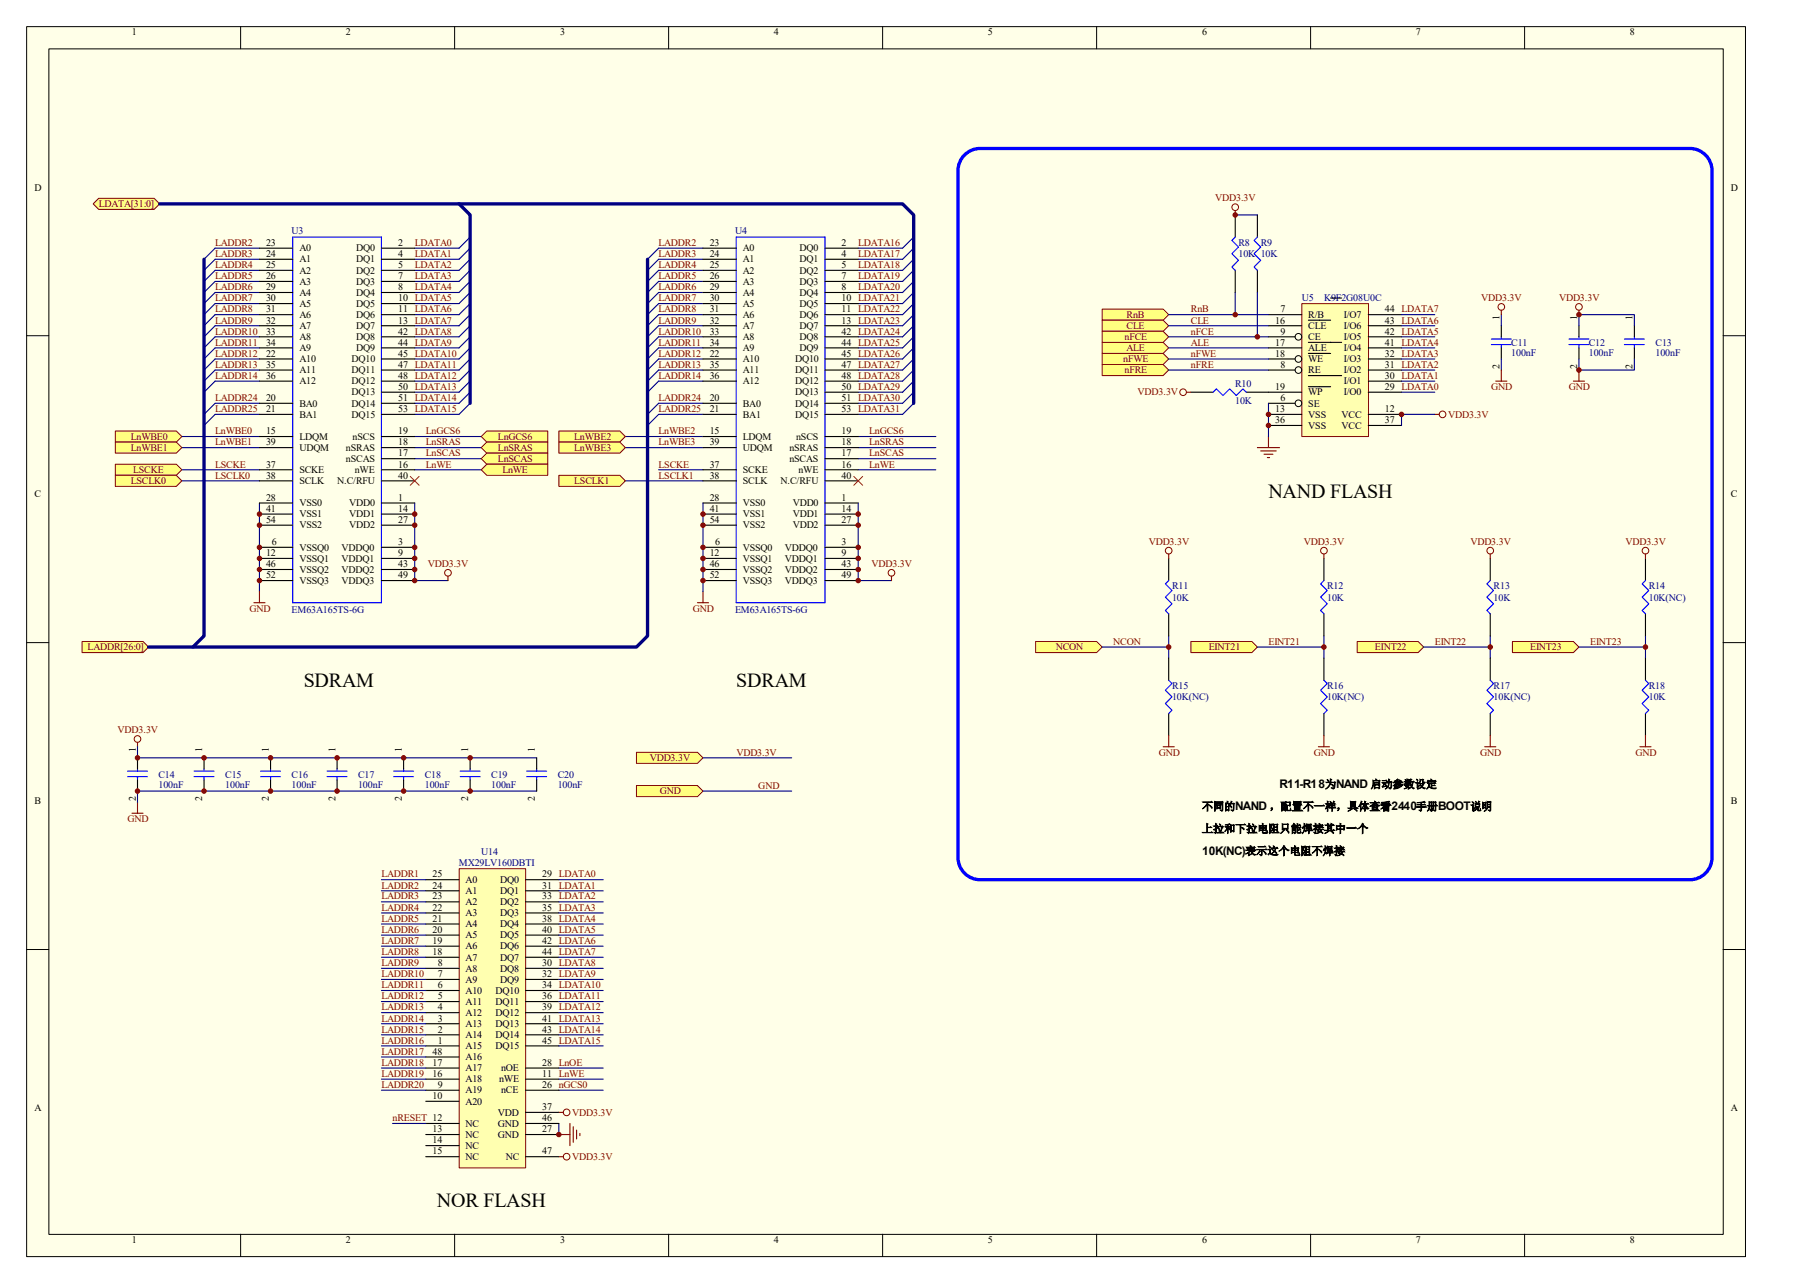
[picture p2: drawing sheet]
<svg xmlns="http://www.w3.org/2000/svg" width="297mm" height="210mm" viewBox="0 0 297 210" stroke-linecap="round" stroke-linejoin="round" font-family="sans-serif">
<path d="M4.4 4.4h281.4v201.3h-281.4z" fill="#ffffe8"/>
<g fill="none" stroke="#000" stroke-width=".16">
<path d="M4.4 4.4h281.4v201.3h-281.4zM8 8h274.2v194.1h-274.2zM39.4 4.4v3.6M74.4 4.4v3.6M109.5 4.4v3.6M144.5 4.4v3.6M179.6 4.4v3.6M214.6 4.4v3.6M249.6 4.4v3.6M4.4 55h3.6M282.1 55h3.7M4.4 105.2h3.6"/>
<path d="M282.1 105.2h3.7M4.4 155.4h3.6M282.1 155.4h3.7M39.4 202v3.7M74.4 202v3.7M109.5 202v3.7M144.5 202v3.7M179.6 202v3.7M214.6 202v3.7M249.6 202v3.7"/>
</g>
<g fill="#ffff80" stroke="#800000" stroke-width=".16">
<path d="M169.6 105h10l.9 .9-.9 .9h-10z" fill-rule="evenodd"/>
<path d="M104.2 128.6h10l.9 .9-.9 .9h-10z" fill-rule="evenodd"/>
<path d="M104.2 123.1h10l.9 .9-.9 1h-10z" fill-rule="evenodd"/>
</g>
<g fill="none" stroke="#000080" stroke-width=".18">
<path d="M35.2 40.6h7.3M35.2 42.4h7.3M35.2 44.3h7.3M35.2 46.1h7.3M35.2 47.9h7.3M35.2 49.7h7.3M35.2 51.5h7.3M35.2 53.3h7.3M35.2 55.1h7.3M35.2 56.9h7.3M35.2 58.8h7.3M67.9 40.6h7.3"/>
<path d="M67.9 42.4h7.3M67.9 44.3h7.3M67.9 46.1h7.3M67.9 47.9h7.3M67.9 49.7h7.3M67.9 51.5h7.3M67.9 53.3h7.3M67.9 55.1h7.3M67.9 56.9h7.3M67.9 58.8h7.3M107.8 40.6h7.3M107.8 42.4h7.3"/>
<path d="M107.8 44.3h7.3M107.8 46.1h7.3M107.8 47.9h7.3M107.8 49.7h7.3M107.8 51.5h7.3M107.8 53.3h7.3M107.8 55.1h7.3M107.8 56.9h7.3M107.8 58.8h7.3M140.5 40.6h7.3M140.5 42.4h7.3M140.5 44.3h7.3"/>
<path d="M140.5 46.1h7.3M140.5 47.9h7.3M140.5 49.7h7.3M140.5 51.5h7.3M140.5 53.3h7.3M140.5 55.1h7.3M140.5 56.9h7.3M140.5 58.8h7.3M29.8 71.5h12.7M29.8 73.3h12.7M29.8 76.9h12.7M29.8 78.7h12.7"/>
<path d="M35.2 60.6h7.3M35.2 62.4h7.3M35.2 66h7.3M35.2 67.8h7.3M67.9 60.6h7.3M67.9 62.4h7.3M67.9 64.2h7.3M67.9 66h7.3M67.9 67.8h7.3M67.9 71.5h10.9M67.9 73.3h10.9M67.9 75.1h10.9"/>
<path d="M67.9 76.9h10.9M102.4 71.5h12.7M102.4 73.3h12.7M102.4 78.7h12.7M107.8 60.6h7.3M107.8 62.4h7.3M107.8 66h7.3M107.8 67.8h7.3M107.8 76.9h7.3M140.5 60.6h7.3M140.5 62.4h7.3M140.5 64.2h7.3"/>
<path d="M140.5 66h7.3M140.5 67.8h7.3M140.5 71.5h12.7M140.5 73.3h12.7M140.5 75.1h12.7M140.5 76.9h12.7M42.5 82.3v14.5M67.9 82.3v12.7h5.4M140.5 95h5.5"/>
</g>
<path d="M20.9 127.1h3.2M20.9 126.2h3.2M22.5 125.9v.3M22.5 127.1v.6" fill="none" stroke="#00f" stroke-width=".18"/>
<path d="M22.5 124v1.9M22.5 127.7v1.8" fill="none" stroke="#000" stroke-width=".18"/>
<path d="M41.6 98.7h1.8M42.5 96.8v1.9M73.3 94.3v.7M114.2 98.7h1.8M115.1 96.8v1.9M146 94.3v.7M21.6 133.1h1.8M22.5 121.5v.7M22.5 131.3v1.8" fill="none" stroke="#800000" stroke-width=".18"/>
<g fill="none" stroke="#800000" stroke-width=".16">
<circle cx="73.3" cy="93.8" r=".54"/>
<circle cx="146" cy="93.8" r=".54"/>
<circle cx="22.5" cy="121" r=".54"/>
</g>
<g fill="#ffff80" stroke="#800000" stroke-width=".16">
<path d="M15.3 33.4l.9-.9h9l.9 .9-.9 .9h-9z" fill-rule="evenodd"/>
<path d="M13.4 105h10l.9 .9-.9 .9h-10z" fill-rule="evenodd"/>
<path d="M78.8 71.5l.9-1h10v1.9h-10z" fill-rule="evenodd"/>
<path d="M78.8 73.3l.9-.9h10v1.8h-10z" fill-rule="evenodd"/>
<path d="M78.8 75.1l.9-.9h10v1.8h-10z" fill-rule="evenodd"/>
<path d="M78.8 76.9l.9-.9h10v1.8h-10z" fill-rule="evenodd"/>
<path d="M18.9 70.5h10l.9 1-.9 .9h-10z" fill-rule="evenodd"/>
<path d="M18.9 72.4h10l.9 .9-.9 .9h-10z" fill-rule="evenodd"/>
<path d="M18.9 76h10l.9 .9-.9 .9h-10z" fill-rule="evenodd"/>
<path d="M18.9 77.8h10l.9 .9-.9 .9h-10z" fill-rule="evenodd"/>
<path d="M91.5 70.5h10l.9 1-.9 .9h-10z" fill-rule="evenodd"/>
<path d="M91.5 72.4h10l.9 .9-.9 .9h-10z" fill-rule="evenodd"/>
<path d="M91.5 77.8h10l.9 .9-.9 .9h-10z" fill-rule="evenodd"/>
</g>
<g fill="none" stroke="#000080" stroke-width=".18">
<path d="M77 38.8l-1.8 1.8M149.6 38.8l-1.8 1.8M35.2 40.6l-1.8 1.8M35.2 42.4l-1.8 1.9M35.2 44.3l-1.8 1.8M35.2 46.1l-1.8 1.8M35.2 47.9l-1.8 1.8M35.2 49.7l-1.8 1.8M35.2 51.5l-1.8 1.8M35.2 53.3l-1.8 1.8M35.2 55.1l-1.8 1.8M35.2 56.9l-1.8 1.9"/>
<path d="M35.2 58.8l-1.8 1.8M77 40.6l-1.8 1.8M77 42.4l-1.8 1.9M77 44.3l-1.8 1.8M77 46.1l-1.8 1.8M77 47.9l-1.8 1.8M77 49.7l-1.8 1.8M77 51.5l-1.8 1.8M77 53.3l-1.8 1.8M77 55.1l-1.8 1.8M77 56.9l-1.8 1.9M77 58.8l-1.8 1.8"/>
<path d="M107.8 40.6l-1.8 1.8M107.8 42.4l-1.8 1.9M107.8 44.3l-1.8 1.8M107.8 46.1l-1.8 1.8M107.8 47.9l-1.8 1.8M107.8 49.7l-1.8 1.8M107.8 51.5l-1.8 1.8M107.8 53.3l-1.8 1.8M107.8 55.1l-1.8 1.8M107.8 56.9l-1.8 1.9M107.8 58.8l-1.8 1.8M149.6 42.4l-1.8 1.9"/>
<path d="M149.6 46.1l-1.8 1.8M149.6 47.9l-1.8 1.8M149.6 49.7l-1.8 1.8M149.6 51.5l-1.8 1.8M149.6 53.3l-1.8 1.8M149.6 55.1l-1.8 1.8M149.6 56.9l-1.8 1.9M149.6 58.8l-1.8 1.8M149.6 40.6l-1.8 1.8M149.6 44.3l-1.8 1.8M245.8 51.5v1.8M245.8 58.8v1.8"/>
<path d="M35.2 60.6l-1.8 1.8M35.2 62.4l-1.8 1.8M35.2 66l-1.8 1.8M35.2 67.8l-1.8 1.8M77 60.6l-1.8 1.8M77 62.4l-1.8 1.8M77 64.2l-1.8 1.8M77 66l-1.8 1.8M107.8 60.6l-1.8 1.8M107.8 62.4l-1.8 1.8M107.8 66l-1.8 1.8M107.8 67.8l-1.8 1.8"/>
<path d="M149.6 60.6l-1.8 1.8M149.6 62.4l-1.8 1.8M149.6 64.2l-1.8 1.8M149.6 66l-1.8 1.8M115.1 129.5h14.5M115.1 124h14.5"/>
</g>
<path d="M47.9 38.8h14.6v59.9h-14.6zM120.5 38.8h14.6v59.9h-14.6zM244.2 56.4h3.2M244.2 55.5h3.2M245.8 55.1v.4M245.8 56.4v.5" fill="none" stroke="#00f" stroke-width=".18"/>
<g fill="none" stroke="#000" stroke-width=".18">
<path d="M42.5 40.6h5.4M42.5 42.4h5.4M42.5 44.3h5.4M42.5 46.1h5.4M42.5 47.9h5.4M42.5 49.7h5.4M42.5 51.5h5.4M42.5 53.3h5.4M42.5 55.1h5.4M42.5 56.9h5.4M42.5 58.8h5.4M62.5 40.6h5.4"/>
<path d="M62.5 42.4h5.4M62.5 44.3h5.4M62.5 46.1h5.4M62.5 47.9h5.4M62.5 49.7h5.4M62.5 51.5h5.4M62.5 53.3h5.4M62.5 55.1h5.4M62.5 56.9h5.4M62.5 58.8h5.4M115.1 40.6h5.4M115.1 42.4h5.4"/>
<path d="M115.1 44.3h5.4M115.1 46.1h5.4M115.1 47.9h5.4M115.1 49.7h5.4M115.1 51.5h5.4M115.1 53.3h5.4M115.1 55.1h5.4M115.1 56.9h5.4M115.1 58.8h5.4M135.1 40.6h5.4M135.1 42.4h5.4M135.1 44.3h5.4"/>
<path d="M135.1 46.1h5.4M135.1 47.9h5.4M135.1 49.7h5.4M135.1 51.5h5.4M135.1 53.3h5.4M135.1 55.1h5.4M135.1 56.9h5.4M135.1 58.8h5.4M245.8 53.3v1.8M245.8 56.9v1.9M42.5 60.6h5.4M42.5 62.4h5.4"/>
<path d="M42.5 66h5.4M42.5 67.8h5.4M42.5 71.5h5.4M42.5 73.3h5.4M42.5 76.9h5.4M42.5 78.7h5.4M62.5 60.6h5.4M62.5 62.4h5.4M62.5 64.2h5.4M62.5 66h5.4M62.5 67.8h5.4M62.5 71.5h5.4"/>
<path d="M62.5 73.3h5.4M62.5 76.9h5.4M62.5 78.7h5.4M62.5 75.1h5.4M115.1 60.6h5.4M115.1 62.4h5.4M115.1 66h5.4M115.1 67.8h5.4M115.1 71.5h5.4M115.1 73.3h5.4M115.1 76.9h5.4M115.1 78.7h5.4"/>
<path d="M135.1 60.6h5.4M135.1 62.4h5.4M135.1 64.2h5.4M135.1 66h5.4M135.1 67.8h5.4M135.1 71.5h5.4M135.1 73.3h5.4M135.1 76.9h5.4M135.1 78.7h5.4M135.1 75.1h5.4M42.5 82.3h5.4M42.5 84.2h5.4"/>
<path d="M42.5 86h5.4M42.5 89.6h5.4M42.5 91.4h5.4M42.5 93.2h5.4M42.5 95h5.4M62.5 82.3h5.4M62.5 84.2h5.4M62.5 86h5.4M62.5 89.6h5.4M62.5 91.4h5.4M62.5 93.2h5.4M62.5 95h5.4"/>
<path d="M115.1 82.3h5.4M115.1 84.2h5.4M115.1 86h5.4M115.1 89.6h5.4M115.1 91.4h5.4M115.1 93.2h5.4M115.1 95h5.4M135.1 82.3h5.4M135.1 84.2h5.4M135.1 86h5.4M135.1 89.6h5.4M135.1 91.4h5.4"/>
<path d="M135.1 93.2h5.4M135.1 95h5.4"/>
</g>
<path d="M26.1 33.4h121.7l1.8 1.8v30.8M75.2 33.4l1.8 1.8v30.8M33.4 42.4v61.7l-1.8 1.8M106 42.4v61.7l-1.8 1.8h-79.9" fill="none" stroke="#000080" stroke-width=".54"/>
<g fill="none" stroke="#800000" stroke-width=".16">
<circle cx="202.2" cy="33.9" r=".54"/>
<circle cx="245.8" cy="50.2" r=".54"/>
</g>
<path d="M202.2 34.5v.7M245.8 50.8v.7M244.9 62.4h1.8M245.8 60.6v1.8" fill="none" stroke="#800000" stroke-width=".18"/>
<g fill="#ffff80" stroke="#800000" stroke-width=".16">
<path d="M180.5 50.6h9.9l1 .9-1 .9h-9.9z" fill-rule="evenodd"/>
<path d="M180.5 59.7h9.9l1 .9-1 .9h-9.9z" fill-rule="evenodd"/>
<path d="M180.5 52.4h9.9l1 .9-1 .9h-9.9z" fill-rule="evenodd"/>
<path d="M180.5 56h9.9l1 .9-1 1h-9.9z" fill-rule="evenodd"/>
<path d="M180.5 57.9h9.9l1 .9-1 .9h-9.9z" fill-rule="evenodd"/>
</g>
<path d="M202.2 35.2v3.6M202.2 44.3v3.6M195 64.2h3.6M204.1 64.2h3.6" fill="none" stroke="#000" stroke-width=".18"/>
<path d="M202.2 38.8l-.5 .6 1.1 1-1.1 1.1 1.1 1.1-1.1 1.1 .5 .6M198.6 64.2l.6-.5 1 1 1.1-1 1.1 1 1.1-1 .6 .5" fill="none" stroke="#00f" stroke-width=".18"/>
<circle cx="193.7" cy="64.2" r=".54" fill="none" stroke="#800000" stroke-width=".16"/>
<path d="M194.3 64.2h.7" fill="none" stroke="#800000" stroke-width=".18"/>
<path d="M180.5 54.2h9.9l1 .9-1 .9h-9.9z" fill-rule="evenodd" fill="#ffff80" stroke="#800000" stroke-width=".16"/>
<path d="M205.9 35.2v3.6M205.9 44.3v3.6M258.5 53.3v1.8M258.5 56.9v1.9M267.6 53.3v1.8M267.6 56.9v1.9M191.4 91.4v3.6M191.4 100.5v3.6M191.4 107.7v3.7M191.4 116.8v3.6" fill="none" stroke="#000" stroke-width=".18"/>
<path d="M205.9 38.8l-.6 .6 1.1 1-1.1 1.1 1.1 1.1-1.1 1.1 .6 .6M256.9 56.4h3.3M256.9 55.5h3.3M258.5 55.1v.4M258.5 56.4v.5M266 56.4h3.2M266 55.5h3.2M267.6 55.1v.4M267.6 56.4v.5M191.4 95l-.6 .6 1.1 1.1-1.1 1.1 1.1 1-1.1 1.1 .6 .6M191.4 111.4l.5 .5-1.1 1.1 1.1 1.1-1.1 1.1 1.1 1.1-.5 .5" fill="none" stroke="#00f" stroke-width=".18"/>
<path d="M258.5 53.3v-1.8h9.1v1.8M258.5 58.8v1.8h9.1v-1.8M180.5 105.9h10.9M191.4 104.1v3.6" fill="none" stroke="#000080" stroke-width=".18"/>
<g fill="none" stroke="#800000" stroke-width=".16">
<circle cx="258.5" cy="50.2" r=".54"/>
<circle cx="191.4" cy="90.1" r=".54"/>
</g>
<path d="M258.5 50.8v.7M257.6 62.4h1.8M258.5 60.6v1.8M191.4 90.7v.7M190.4 122.2h1.9M191.4 120.4v1.8" fill="none" stroke="#800000" stroke-width=".18"/>
<path d="M195 105h10l.9 .9-.9 .9h-10z" fill-rule="evenodd" fill="#ffff80" stroke="#800000" stroke-width=".16"/>
<path d="M205.9 105.9h10.9M216.8 104.1v3.6" fill="none" stroke="#000080" stroke-width=".18"/>
<path d="M216.8 91.4v3.6M216.8 100.5v3.6M216.8 107.7v3.7M216.8 116.8v3.6" fill="none" stroke="#000" stroke-width=".18"/>
<path d="M216.8 95l-.6 .6 1.1 1.1-1.1 1.1 1.1 1-1.1 1.1 .6 .6M216.8 111.4l.5 .5-1.1 1.1 1.1 1.1-1.1 1.1 1.1 1.1-.5 .5" fill="none" stroke="#00f" stroke-width=".18"/>
<circle cx="216.8" cy="90.1" r=".54" fill="none" stroke="#800000" stroke-width=".16"/>
<path d="M216.8 90.7v.7M215.9 122.2h1.8M216.8 120.4v1.8" fill="none" stroke="#800000" stroke-width=".18"/>
<path d="M222.2 105h10l.9 .9-.9 .9h-10z" fill-rule="evenodd" fill="#ffff80" stroke="#800000" stroke-width=".16"/>
<path d="M233.1 105.9h10.9M244 104.1v3.6" fill="none" stroke="#000080" stroke-width=".18"/>
<path d="M244 91.4v3.6M244 100.5v3.6M244 107.7v3.7M244 116.8v3.6" fill="none" stroke="#000" stroke-width=".18"/>
<path d="M244 95l-.5 .6 1 1.1-1 1.1 1 1-1 1.1 .5 .6M244 111.4l.5 .5-1 1.1 1 1.1-1 1.1 1 1.1-.5 .5" fill="none" stroke="#00f" stroke-width=".18"/>
<circle cx="244" cy="90.1" r=".54" fill="none" stroke="#800000" stroke-width=".16"/>
<path d="M244 90.7v.7M243.1 122.2h1.8M244 120.4v1.8" fill="none" stroke="#800000" stroke-width=".18"/>
<path d="M247.6 105h10l.9 .9-.9 .9h-10z" fill-rule="evenodd" fill="#ffff80" stroke="#800000" stroke-width=".16"/>
<path d="M258.5 105.9h10.9M269.4 104.1v3.6M22.5 122.2v1.8h65.4M87.9 129.5h-65.4v1.8" fill="none" stroke="#000080" stroke-width=".18"/>
<g fill="none" stroke="#000" stroke-width=".18">
<path d="M269.4 91.4v3.6M269.4 100.5v3.6M269.4 107.7v3.7M269.4 116.8v3.6M33.4 124v1.9M33.4 127.7v1.8M44.3 124v1.9M44.3 127.7v1.8M55.2 124v1.9M55.2 127.7v1.8M66.1 124v1.9M66.1 127.7v1.8"/>
<path d="M77 124v1.9M77 127.7v1.8M87.9 124v1.9M87.9 127.7v1.8"/>
</g>
<g fill="none" stroke="#00f" stroke-width=".18">
<path d="M269.4 95l-.5 .6 1.1 1.1-1.1 1.1 1.1 1-1.1 1.1 .5 .6M269.4 111.4l.6 .5-1.1 1.1 1.1 1.1-1.1 1.1 1.1 1.1-.6 .5M31.8 127.1h3.2M31.8 126.2h3.2M33.4 125.9v.3M33.4 127.1v.6M42.7 127.1h3.2M42.7 126.2h3.2M44.3 125.9v.3M44.3 127.1v.6M53.6 127.1h3.2M53.6 126.2h3.2"/>
<path d="M55.2 125.9v.3M55.2 127.1v.6M64.4 127.1h3.3M64.4 126.2h3.3M66.1 125.9v.3M66.1 127.1v.6M75.3 127.1h3.3M75.3 126.2h3.3M77 125.9v.3M77 127.1v.6M86.2 127.1h3.3M86.2 126.2h3.3"/>
<path d="M87.9 125.9v.3M87.9 127.1v.6"/>
</g>
<circle cx="269.4" cy="90.1" r=".54" fill="none" stroke="#800000" stroke-width=".16"/>
<path d="M205.9 73.3h3.6M206.4 73.8h2.6M207 74.4h1.4M207.5 74.9h.4M207.7 71.5v1.8M269.4 90.7v.7M268.5 122.2h1.8M269.4 120.4v1.8" fill="none" stroke="#800000" stroke-width=".18"/>
<path d="M213.2 49.7h10.9v21.8h-10.9z" fill="#ffffb0"/>
<g fill="none" stroke="#800000" stroke-width=".16">
<path d="M213.1 49.7h11v21.8h-11z"/>
<circle cx="236.2" cy="67.8" r=".54"/>
</g>
<g fill="none" stroke="#000" stroke-width=".18">
<path d="M207.7 53.3h5.4M207.7 56.9h5.4M207.7 58.8h4.3M207.7 55.1h4.3M207.7 51.5h5.4M214.2 56h5.5M214.2 57.9h3.7M214.2 52.4h3.7M217.9 48.8h1.8M224 53.3h5.5M224 56.9h5.5M224 58.8h5.5"/>
<path d="M224 55.1h5.5M224 51.5h5.5M207.7 64.2h5.4M207.7 60.6h4.3M207.7 67.8h5.4M207.7 69.6h5.4M207.7 66h4.3M214.2 61.5h5.5M214.2 63.3h3.7M224 64.2h5.5M224 62.4h5.5M224 60.6h5.5"/>
<path d="M224 67.8h5.5M224 69.6h5.5"/>
</g>
<g fill="none" stroke="#000" stroke-width=".16">
<circle cx="212.6" cy="55.1" r=".54"/>
<circle cx="212.6" cy="58.8" r=".54"/>
<circle cx="212.6" cy="66" r=".54"/>
<circle cx="212.6" cy="60.6" r=".54"/>
</g>
<g fill="none" stroke="#000080" stroke-width=".18">
<path d="M202.2 35.2h3.7M191.4 51.5h16.3M191.4 53.3h16.3M191.4 55.1h16.3M191.4 56.9h16.3M191.4 58.8h16.3M202.2 47.9v3.6M205.9 47.9v7.2M229.5 51.5h5.4M229.5 53.3h5.4M229.5 55.1h5.4M229.5 56.9h5.4"/>
<path d="M229.5 58.8h5.4M191.4 60.6h16.3M207.7 66v5.5M229.5 60.6h5.4M229.5 62.4h5.4M229.5 64.2h5.4M234.9 67.8h-5.4v1.8M115.1 82.3v14.5M140.5 82.3v12.7M91.5 174.8h7.3M91.5 176.6h7.3M91.5 178.5h7.3"/>
<path d="M91.5 183.9v1.8"/>
</g>
<path d="M234.9 67.8h.7" fill="none" stroke="#800000" stroke-width=".18"/>
<g fill="#800000" stroke="#800000" stroke-width=".16">
<circle cx="202.2" cy="35.2" r=".36"/>
<circle cx="258.5" cy="51.5" r=".36"/>
<circle cx="258.5" cy="60.6" r=".36"/>
<circle cx="207.7" cy="69.6" r=".36"/>
<circle cx="207.7" cy="67.8" r=".36"/>
<circle cx="229.5" cy="67.8" r=".36"/>
<circle cx="202.2" cy="51.5" r=".36"/>
<circle cx="205.9" cy="55.1" r=".36"/>
<circle cx="191.4" cy="105.9" r=".36"/>
<circle cx="216.8" cy="105.9" r=".36"/>
<circle cx="244" cy="105.9" r=".36"/>
<circle cx="269.4" cy="105.9" r=".36"/>
<circle cx="140.5" cy="95" r=".36"/>
<circle cx="67.9" cy="84.2" r=".36"/>
<circle cx="67.9" cy="93.2" r=".36"/>
<circle cx="67.9" cy="95" r=".36"/>
<circle cx="67.9" cy="86" r=".36"/>
<circle cx="67.9" cy="89.6" r=".36"/>
<circle cx="67.9" cy="91.4" r=".36"/>
<circle cx="42.5" cy="84.2" r=".36"/>
<circle cx="42.5" cy="93.2" r=".36"/>
<circle cx="42.5" cy="95" r=".36"/>
<circle cx="42.5" cy="86" r=".36"/>
<circle cx="42.5" cy="89.6" r=".36"/>
<circle cx="42.5" cy="91.4" r=".36"/>
<circle cx="115.1" cy="84.2" r=".36"/>
<circle cx="115.1" cy="86" r=".36"/>
<circle cx="115.1" cy="89.6" r=".36"/>
<circle cx="115.1" cy="91.4" r=".36"/>
<circle cx="115.1" cy="93.2" r=".36"/>
<circle cx="115.1" cy="95" r=".36"/>
<circle cx="140.5" cy="84.2" r=".36"/>
<circle cx="140.5" cy="86" r=".36"/>
<circle cx="140.5" cy="89.6" r=".36"/>
<circle cx="140.5" cy="91.4" r=".36"/>
<circle cx="140.5" cy="93.2" r=".36"/>
</g>
<path d="M67.2 78l1.4 1.4M68.6 78l-1.4 1.4M139.8 78l1.4 1.4M141.2 78l-1.4 1.4" fill="none" stroke="#f00" stroke-width=".16"/>
<path d="M157.9 25.4a3.6 3.6 0 0 1 2.6-1.1h116.2a3.6 3.6 0 0 1 3.6 3.6v112.5a3.6 3.6 0 0 1-3.6 3.6h-116.2a3.6 3.6 0 0 1-3.6-3.6v-112.5a3.6 3.6 0 0 1 1-2.5z" fill="none" stroke="#00f" stroke-width=".54"/>
<path d="M75.2 142.2h10.9v49h-10.9z" fill="#ffffb0"/>
<g fill="none" stroke="#800000" stroke-width=".16">
<path d="M75.2 142.2h10.9v49h-10.9z"/>
<circle cx="92.8" cy="182.1" r=".54"/>
<circle cx="92.8" cy="189.3" r=".54"/>
</g>
<g fill="none" stroke="#000" stroke-width=".18">
<path d="M69.7 158.5h5.5M69.7 156.7h5.5M69.7 154.9h5.5M69.7 153.1h5.5M69.7 151.3h5.5M69.7 149.4h5.5M69.7 147.6h5.5M69.7 145.8h5.5M69.7 144h5.5M86.1 158.5h5.4M86.1 156.7h5.4M86.1 154.9h5.4"/>
<path d="M86.1 153.1h5.4M86.1 151.3h5.4M86.1 149.4h5.4M86.1 147.6h5.4M86.1 145.8h5.4M86.1 144h5.4M69.7 178.5h5.5M69.7 176.6h5.5M69.7 174.8h5.5M69.7 173h5.5M69.7 171.2h5.5M69.7 169.4h5.5"/>
<path d="M69.7 167.6h5.5M69.7 165.8h5.5M69.7 163.9h5.5M69.7 162.1h5.5M69.7 160.3h5.5M86.1 178.5h5.4M86.1 176.6h5.4M86.1 174.8h5.4M86.1 171.2h5.4M86.1 169.4h5.4M86.1 167.6h5.4M86.1 165.8h5.4"/>
<path d="M86.1 163.9h5.4M86.1 162.1h5.4M86.1 160.3h5.4M69.7 180.3h5.5M69.7 183.9h5.5M69.7 185.7h5.5M69.7 187.5h5.5M69.7 189.3h5.5M86.1 183.9h5.4M86.1 185.7h5.4M86.1 189.3h5.4M86.1 182.1h5.4"/>
</g>
<g fill="none" stroke="#000080" stroke-width=".18">
<path d="M62.5 144h7.2M62.5 145.8h7.2M62.5 147.6h7.2M62.5 149.4h7.2M62.5 151.3h7.2M62.5 153.1h7.2M62.5 154.9h7.2M62.5 156.7h7.2M62.5 158.5h7.2M91.5 144h7.3M91.5 145.8h7.3M91.5 147.6h7.3"/>
<path d="M91.5 149.4h7.3M91.5 151.3h7.3M91.5 153.1h7.3M91.5 154.9h7.3M91.5 156.7h7.3M91.5 158.5h7.3M62.5 160.3h7.2M62.5 162.1h7.2M62.5 163.9h7.2M62.5 165.8h7.2M62.5 167.6h7.2M62.5 169.4h7.2"/>
<path d="M62.5 171.2h7.2M62.5 173h7.2M62.5 174.8h7.2M62.5 176.6h7.2M62.5 178.5h7.2M91.5 160.3h7.3M91.5 162.1h7.3M91.5 163.9h7.3M91.5 165.8h7.3M91.5 167.6h7.3M91.5 169.4h7.3M91.5 171.2h7.3"/>
<path d="M64.3 183.9h5.4"/>
</g>
<path d="M91.5 182.1h.7M91.5 185.7h1.8M91.5 189.3h.7M93.3 183.9v3.6M93.9 184.4v2.6M94.4 185v1.4M94.9 185.5v.4" fill="none" stroke="#800000" stroke-width=".18"/>
<g fill="#800000" stroke="#800000" stroke-width=".16">
<circle cx="91.5" cy="185.7" r=".36"/>
<circle cx="22.5" cy="124" r=".36"/>
<circle cx="22.5" cy="129.5" r=".36"/>
<circle cx="77" cy="124" r=".36"/>
<circle cx="77" cy="129.5" r=".36"/>
<circle cx="33.4" cy="124" r=".36"/>
<circle cx="33.4" cy="129.5" r=".36"/>
<circle cx="44.3" cy="124" r=".36"/>
<circle cx="44.3" cy="129.5" r=".36"/>
<circle cx="55.2" cy="124" r=".36"/>
<circle cx="55.2" cy="129.5" r=".36"/>
<circle cx="66.1" cy="124" r=".36"/>
<circle cx="66.1" cy="129.5" r=".36"/>
</g>
<g font-size="3.3">
<text x="207.7" y="81.6">NAND FLASH</text>
<text x="49.7" y="112.4">SDRAM</text>
<text x="120.6" y="112.4">SDRAM</text>
<text x="71.5" y="197.7">NOR FLASH</text>
</g>
<g font-size="1.9">
<text x="209.5" y="129">R11-R18为NAND 启动参数设定</text>
<text x="196.8" y="139.9">10K(NC)表示这个电阻不焊接</text>
</g>
<g font-size="1.8">
<text x="196.8" y="132.6">不同的NAND ，配置不一样，具体查看2440手册BOOT说明</text>
<text x="196.8" y="136.3">上拉和下拉电阻只能焊接其中一个</text>
</g>
<g font-size="1.6">
<text x="21.6" y="5.8">1</text>
<text x="56.6" y="5.8">2</text>
<text x="91.7" y="5.8">3</text>
<text x="126.7" y="5.8">4</text>
<text x="161.8" y="5.8">5</text>
<text x="196.8" y="5.8">6</text>
<text x="231.8" y="5.8">7</text>
<text x="266.9" y="5.8">8</text>
<text x="5.6" y="31.2">D</text>
<text x="283.4" y="31.2">D</text>
<text x="43.6" y="40.3">23</text>
<text x="49" y="41.1">A0</text>
<text x="58.3" y="41.1">DQ0</text>
<text x="65.2" y="40.3">2</text>
<text x="116.2" y="40.3">23</text>
<text x="121.6" y="41.1">A0</text>
<text x="130.9" y="41.1">DQ0</text>
<text x="137.8" y="40.3">2</text>
<text x="43.6" y="42.1">24</text>
<text x="43.6" y="43.9">25</text>
<text x="43.6" y="45.7">26</text>
<text x="43.6" y="47.5">29</text>
<text x="49" y="43">A1</text>
<text x="49" y="44.8">A2</text>
<text x="49" y="46.6">A3</text>
<text x="58.3" y="43">DQ1</text>
<text x="58.3" y="44.8">DQ2</text>
<text x="58.3" y="46.6">DQ3</text>
<text x="65.2" y="42.1">4</text>
<text x="65.2" y="43.9">5</text>
<text x="65.2" y="45.7">7</text>
<text x="65.2" y="47.5">8</text>
<text x="116.2" y="42.1">24</text>
<text x="116.2" y="43.9">25</text>
<text x="116.2" y="45.7">26</text>
<text x="116.2" y="47.5">29</text>
<text x="121.6" y="43">A1</text>
<text x="121.6" y="44.8">A2</text>
<text x="121.6" y="46.6">A3</text>
<text x="130.9" y="43">DQ1</text>
<text x="130.9" y="44.8">DQ2</text>
<text x="130.9" y="46.6">DQ3</text>
<text x="137.8" y="42.1">4</text>
<text x="137.8" y="43.9">5</text>
<text x="137.8" y="45.7">7</text>
<text x="137.8" y="47.5">8</text>
<text x="43.6" y="49.3">30</text>
<text x="43.6" y="51.1">31</text>
<text x="43.6" y="53">32</text>
<text x="49" y="48.4">A4</text>
<text x="49" y="50.2">A5</text>
<text x="49" y="52">A6</text>
<text x="49" y="53.8">A7</text>
<text x="58.3" y="48.4">DQ4</text>
<text x="58.3" y="50.2">DQ5</text>
<text x="58.3" y="52">DQ6</text>
<text x="58.3" y="53.8">DQ7</text>
<text x="65.2" y="49.3">10 LDATA5</text>
<text x="65.2" y="51.1">11 LDATA6</text>
<text x="65.2" y="53">13 LDATA7</text>
<text x="116.2" y="49.3">30</text>
<text x="116.2" y="51.1">31</text>
<text x="116.2" y="53">32</text>
<text x="121.6" y="48.4">A4</text>
<text x="121.6" y="50.2">A5</text>
<text x="121.6" y="52">A6</text>
<text x="121.6" y="53.8">A7</text>
<text x="130.9" y="48.4">DQ4</text>
<text x="130.9" y="50.2">DQ5</text>
<text x="130.9" y="52">DQ6</text>
<text x="130.9" y="53.8">DQ7</text>
<text x="137.8" y="49.3">10 LDATA21</text>
<text x="137.8" y="51.1">11 LDATA22</text>
<text x="137.8" y="53">13 LDATA23</text>
<text x="208.8" y="53">16</text>
<text x="209.7" y="51.1">7</text>
<text x="214.2" y="53.8">CLE</text>
<text x="214.2" y="52">R/B</text>
<text x="220" y="53.8">I/O6</text>
<text x="220" y="52">I/O7</text>
<text x="226.7" y="53">43 LDATA6</text>
<text x="226.7" y="51.1">44 LDATA7</text>
<text x="245.5" y="52.4" transform="rotate(-90 245.5 52.4)">1</text>
<text x="258.2" y="52.4" transform="rotate(-90 258.2 52.4)">1</text>
<text x="267.3" y="52.4" transform="rotate(-90 267.3 52.4)">1</text>
<text x="43.6" y="54.8">33</text>
<text x="43.6" y="56.6">34</text>
<text x="43.6" y="58.4">22</text>
<text x="49" y="55.7">A8</text>
<text x="49" y="57.5">A9</text>
<text x="49" y="59.3">A10</text>
<text x="57.6" y="59.3">DQ10</text>
<text x="58.3" y="55.7">DQ8</text>
<text x="58.3" y="57.5">DQ9</text>
<text x="65.2" y="54.8">42 LDATA8</text>
<text x="65.2" y="56.6">44 LDATA9</text>
<text x="65.2" y="58.4">45 LDATA10</text>
<text x="116.2" y="54.8">33</text>
<text x="116.2" y="56.6">34</text>
<text x="116.2" y="58.4">22</text>
<text x="121.6" y="55.7">A8</text>
<text x="121.6" y="57.5">A9</text>
<text x="121.6" y="59.3">A10</text>
<text x="130.2" y="59.3">DQ10</text>
<text x="130.9" y="55.7">DQ8</text>
<text x="130.9" y="57.5">DQ9</text>
<text x="137.8" y="54.8">42 LDATA24</text>
<text x="137.8" y="56.6">44 LDATA25</text>
<text x="137.8" y="58.4">45 LDATA26</text>
<text x="208.8" y="56.6">17</text>
<text x="208.8" y="58.4">18</text>
<text x="209.7" y="54.8">9</text>
<text x="214.2" y="57.5">ALE</text>
<text x="214.2" y="59.3">WE</text>
<text x="214.2" y="55.7">CE</text>
<text x="220" y="59.3">I/O3</text>
<text x="220" y="57.5">I/O4</text>
<text x="220" y="55.7">I/O5</text>
<text x="226.7" y="58.4">32 LDATA3</text>
<text x="226.7" y="56.6">41 LDATA4</text>
<text x="226.7" y="54.8">42 LDATA5</text>
<text x="43.6" y="60.2">35</text>
<text x="43.6" y="62">36</text>
<text x="43.6" y="65.7">20</text>
<text x="49" y="61.1">A11</text>
<text x="49" y="62.9">A12</text>
<text x="57.6" y="61.1">DQ11</text>
<text x="57.6" y="62.9">DQ12</text>
<text x="57.6" y="64.7">DQ13</text>
<text x="65.2" y="60.2">47 LDATA11</text>
<text x="65.2" y="62">48 LDATA12</text>
<text x="65.2" y="63.8">50 LDATA13</text>
<text x="65.2" y="65.7">51 LDATA14</text>
<text x="116.2" y="60.2">35</text>
<text x="116.2" y="62">36</text>
<text x="116.2" y="65.7">20</text>
<text x="121.6" y="61.1">A11</text>
<text x="121.6" y="62.9">A12</text>
<text x="130.2" y="61.1">DQ11</text>
<text x="130.2" y="62.9">DQ12</text>
<text x="130.2" y="64.7">DQ13</text>
<text x="137.8" y="60.2">47 LDATA27</text>
<text x="137.8" y="62">48 LDATA28</text>
<text x="137.8" y="63.8">50 LDATA29</text>
<text x="137.8" y="65.7">51 LDATA30</text>
<text x="208.8" y="63.8">19</text>
<text x="209.7" y="60.2">8</text>
<text x="209.7" y="65.7">6</text>
<text x="214.2" y="64.7">WP</text>
<text x="214.2" y="61.1">RE</text>
<text x="220" y="64.7">I/O0</text>
<text x="220" y="62.9">I/O1</text>
<text x="220" y="61.1">I/O2</text>
<text x="226.7" y="63.8">29 LDATA0</text>
<text x="226.7" y="62">30 LDATA1</text>
<text x="226.7" y="60.2">31 LDATA2</text>
<text x="245.5" y="60.4" transform="rotate(-90 245.5 60.4)">2</text>
<text x="258.2" y="60.4" transform="rotate(-90 258.2 60.4)">2</text>
<text x="267.3" y="60.4" transform="rotate(-90 267.3 60.4)">2</text>
<text x="43.6" y="67.4">21</text>
<text x="43.6" y="71.1">15</text>
<text x="49" y="66.5">BA0</text>
<text x="49" y="68.4">BA1</text>
<text x="57.6" y="66.5">DQ14</text>
<text x="57.6" y="68.4">DQ15</text>
<text x="65.2" y="67.4">53 LDATA15</text>
<text x="65.2" y="71.1">19</text>
<text x="116.2" y="67.4">21</text>
<text x="116.2" y="71.1">15</text>
<text x="121.6" y="66.5">BA0</text>
<text x="121.6" y="68.4">BA1</text>
<text x="130.2" y="66.5">DQ14</text>
<text x="130.2" y="68.4">DQ15</text>
<text x="137.8" y="67.4">53 LDATA31</text>
<text x="137.8" y="71.1">19</text>
<text x="208.8" y="67.4">13</text>
<text x="208.8" y="69.3">36</text>
<text x="214.2" y="68.4">VSS</text>
<text x="214.2" y="70.2">VSS</text>
<text x="214.2" y="66.5">SE</text>
<text x="219.7" y="68.4">VCC</text>
<text x="219.7" y="70.2">VCC</text>
<text x="226.7" y="67.4">12</text>
<text x="226.7" y="69.3">37</text>
<text x="43.6" y="72.9">39</text>
<text x="43.6" y="76.5">37</text>
<text x="49" y="72">LDQM</text>
<text x="49" y="73.8">UDQM</text>
<text x="49" y="77.4">SCKE</text>
<text x="56.6" y="73.8">nSRAS</text>
<text x="56.6" y="75.6">nSCAS</text>
<text x="57.7" y="72">nSCS</text>
<text x="58.1" y="77.4">nWE</text>
<text x="65.2" y="72.9">18</text>
<text x="65.2" y="74.7">17</text>
<text x="65.2" y="76.5">16</text>
<text x="116.2" y="72.9">39</text>
<text x="116.2" y="76.5">37</text>
<text x="121.6" y="72">LDQM</text>
<text x="121.6" y="73.8">UDQM</text>
<text x="121.6" y="77.4">SCKE</text>
<text x="129.2" y="73.8">nSRAS</text>
<text x="129.2" y="75.6">nSCAS</text>
<text x="130.3" y="72">nSCS</text>
<text x="130.7" y="77.4">nWE</text>
<text x="137.8" y="72.9">18</text>
<text x="137.8" y="74.7">17</text>
<text x="137.8" y="76.5">16</text>
<text x="5.6" y="81.4">C</text>
<text x="43.6" y="78.4">38</text>
<text x="43.6" y="82">28</text>
<text x="43.6" y="83.8">41</text>
<text x="49" y="79.2">SCLK</text>
<text x="49" y="82.9">VSS0</text>
<text x="55.2" y="79.2">N.C/RFU</text>
<text x="57.2" y="82.9">VDD0</text>
<text x="65.2" y="82">1</text>
<text x="65.2" y="83.8">14</text>
<text x="65.2" y="78.4">40</text>
<text x="116.2" y="78.4">38</text>
<text x="116.2" y="82">28</text>
<text x="116.2" y="83.8">41</text>
<text x="121.6" y="79.2">SCLK</text>
<text x="121.6" y="82.9">VSS0</text>
<text x="127.8" y="79.2">N.C/RFU</text>
<text x="129.8" y="82.9">VDD0</text>
<text x="137.8" y="82">1</text>
<text x="137.8" y="83.8">14</text>
<text x="137.8" y="78.4">40</text>
<text x="283.4" y="81.4">C</text>
<text x="43.6" y="85.6">54</text>
<text x="44.5" y="89.2">6</text>
<text x="49" y="84.7">VSS1</text>
<text x="49" y="86.5">VSS2</text>
<text x="57.2" y="84.7">VDD1</text>
<text x="57.2" y="86.5">VDD2</text>
<text x="65.2" y="85.6">27</text>
<text x="65.2" y="89.2">3</text>
<text x="116.2" y="85.6">54</text>
<text x="117.1" y="89.2">6</text>
<text x="121.6" y="84.7">VSS1</text>
<text x="121.6" y="86.5">VSS2</text>
<text x="129.8" y="84.7">VDD1</text>
<text x="129.8" y="86.5">VDD2</text>
<text x="137.8" y="85.6">27</text>
<text x="137.8" y="89.2">3</text>
<text x="43.6" y="91">12</text>
<text x="43.6" y="92.8">46</text>
<text x="43.6" y="94.7">52</text>
<text x="49" y="90.1">VSSQ0</text>
<text x="49" y="91.9">VSSQ1</text>
<text x="49" y="93.8">VSSQ2</text>
<text x="49" y="95.5">VSSQ3</text>
<text x="55.9" y="90.1">VDDQ0</text>
<text x="55.9" y="91.9">VDDQ1</text>
<text x="55.9" y="93.8">VDDQ2</text>
<text x="55.9" y="95.5">VDDQ3</text>
<text x="65.2" y="91">9</text>
<text x="65.2" y="92.8">43</text>
<text x="65.2" y="94.7">49</text>
<text x="116.2" y="91">12</text>
<text x="116.2" y="92.8">46</text>
<text x="116.2" y="94.7">52</text>
<text x="121.6" y="90.1">VSSQ0</text>
<text x="121.6" y="91.9">VSSQ1</text>
<text x="121.6" y="93.8">VSSQ2</text>
<text x="121.6" y="95.5">VSSQ3</text>
<text x="128.5" y="90.1">VDDQ0</text>
<text x="128.5" y="91.9">VDDQ1</text>
<text x="128.5" y="93.8">VDDQ2</text>
<text x="128.5" y="95.5">VDDQ3</text>
<text x="137.8" y="91">9</text>
<text x="137.8" y="92.8">43</text>
<text x="137.8" y="94.7">49</text>
<text x="22.2" y="123.2" transform="rotate(-90 22.2 123.2)">1</text>
<text x="33.1" y="123.2" transform="rotate(-90 33.1 123.2)">1</text>
<text x="44" y="123.2" transform="rotate(-90 44 123.2)">1</text>
<text x="54.9" y="123.2" transform="rotate(-90 54.9 123.2)">1</text>
<text x="65.8" y="123.2" transform="rotate(-90 65.8 123.2)">1</text>
<text x="76.7" y="123.2" transform="rotate(-90 76.7 123.2)">1</text>
<text x="87.6" y="123.2" transform="rotate(-90 87.6 123.2)">1</text>
<text x="5.6" y="131.7">B</text>
<text x="22.2" y="131.1" transform="rotate(-90 22.2 131.1)">2</text>
<text x="33.1" y="131.1" transform="rotate(-90 33.1 131.1)">2</text>
<text x="44" y="131.1" transform="rotate(-90 44 131.1)">2</text>
<text x="54.9" y="131.1" transform="rotate(-90 54.9 131.1)">2</text>
<text x="65.8" y="131.1" transform="rotate(-90 65.8 131.1)">2</text>
<text x="76.7" y="131.1" transform="rotate(-90 76.7 131.1)">2</text>
<text x="87.6" y="131.1" transform="rotate(-90 87.6 131.1)">2</text>
<text x="283.4" y="131.7">B</text>
<text x="70.8" y="143.6">25</text>
<text x="88.8" y="143.6">29 LDATA0</text>
<text x="70.8" y="149.1">22</text>
<text x="70.8" y="147.2">23</text>
<text x="70.8" y="145.5">24</text>
<text x="76.2" y="150">A3</text>
<text x="76.2" y="148.2">A2</text>
<text x="76.2" y="146.3">A1</text>
<text x="76.2" y="144.5">A0</text>
<text x="81.9" y="144.5">DQ0</text>
<text x="81.9" y="146.3">DQ1</text>
<text x="81.9" y="148.2">DQ2</text>
<text x="81.9" y="150">DQ3</text>
<text x="88.8" y="145.5">31 LDATA1</text>
<text x="88.8" y="147.2">33 LDATA2</text>
<text x="88.8" y="149.1">35 LDATA3</text>
<text x="70.8" y="154.5">19</text>
<text x="70.8" y="152.7">20</text>
<text x="70.8" y="150.9">21</text>
<text x="76.2" y="155.4">A6</text>
<text x="76.2" y="153.6">A5</text>
<text x="76.2" y="151.8">A4</text>
<text x="81.9" y="151.8">DQ4</text>
<text x="81.9" y="153.6">DQ5</text>
<text x="81.9" y="155.4">DQ6</text>
<text x="88.8" y="150.9">38 LDATA4</text>
<text x="88.8" y="152.7">40 LDATA5</text>
<text x="88.8" y="154.5">42 LDATA6</text>
<text x="70.8" y="156.3">18</text>
<text x="71.7" y="161.8">6</text>
<text x="71.7" y="159.9">7</text>
<text x="71.7" y="158.2">8</text>
<text x="76.2" y="160.9">A9</text>
<text x="76.2" y="159">A8</text>
<text x="76.2" y="157.2">A7</text>
<text x="81.9" y="159">DQ8</text>
<text x="81.9" y="160.9">DQ9</text>
<text x="81.9" y="157.2">DQ7</text>
<text x="88.8" y="158.2">30 LDATA8</text>
<text x="88.8" y="159.9">32 LDATA9</text>
<text x="88.8" y="161.8">34 LDATA10</text>
<text x="88.8" y="156.3">44 LDATA7</text>
<text x="71.7" y="167.2">3</text>
<text x="71.7" y="165.4">4</text>
<text x="71.7" y="163.6">5</text>
<text x="76.2" y="166.3">A12</text>
<text x="76.2" y="164.5">A11</text>
<text x="76.2" y="162.7">A10</text>
<text x="81.2" y="162.7">DQ10</text>
<text x="81.2" y="164.5">DQ11</text>
<text x="81.2" y="166.3">DQ12</text>
<text x="88.8" y="163.6">36 LDATA11</text>
<text x="88.8" y="165.4">39 LDATA12</text>
<text x="88.8" y="167.2">41 LDATA13</text>
<text x="70.8" y="172.6">48</text>
<text x="71.7" y="170.8">1</text>
<text x="71.7" y="169">2</text>
<text x="76.2" y="173.6">A16</text>
<text x="76.2" y="171.7">A15</text>
<text x="76.2" y="169.9">A14</text>
<text x="76.2" y="168.1">A13</text>
<text x="81.2" y="168.1">DQ13</text>
<text x="81.2" y="169.9">DQ14</text>
<text x="81.2" y="171.7">DQ15</text>
<text x="88.8" y="169">43 LDATA14</text>
<text x="88.8" y="170.8">45 LDATA15</text>
<text x="70.8" y="176.3">16</text>
<text x="70.8" y="174.5">17</text>
<text x="70.8" y="179.9">10</text>
<text x="71.7" y="178.1">9</text>
<text x="76.2" y="179">A19</text>
<text x="76.2" y="177.2">A18</text>
<text x="76.2" y="175.3">A17</text>
<text x="81.7" y="177.2">nWE</text>
<text x="82" y="179">nCE</text>
<text x="82" y="175.3">nOE</text>
<text x="88.8" y="178.1">26 nGCS0</text>
<text x="88.8" y="174.5">28 LnOE</text>
<text x="88.8" y="176.3">11 LnWE</text>
<text x="5.6" y="181.9">A</text>
<text x="70.8" y="185.3">13</text>
<text x="76.2" y="180.8">A20</text>
<text x="76.2" y="184.4">NC</text>
<text x="81.5" y="182.6">VDD</text>
<text x="81.5" y="184.4">GND</text>
<text x="88.8" y="185.3">27</text>
<text x="88.8" y="181.7">37</text>
<text x="88.8" y="183.5">46</text>
<text x="283.4" y="181.9">A</text>
<text x="70.8" y="187.2">14</text>
<text x="70.8" y="189">15</text>
<text x="76.2" y="186.3">NC</text>
<text x="76.2" y="188">NC</text>
<text x="76.2" y="189.9">NC</text>
<text x="81.5" y="186.3">GND</text>
<text x="82.8" y="189.9">NC</text>
<text x="88.8" y="189">47</text>
<text x="21.6" y="203.5">1</text>
<text x="56.6" y="203.5">2</text>
<text x="91.7" y="203.5">3</text>
<text x="126.7" y="203.5">4</text>
<text x="161.8" y="203.5">5</text>
<text x="196.8" y="203.5">6</text>
<text x="231.8" y="203.5">7</text>
<text x="266.9" y="203.5">8</text>
</g>
<g font-size="1.6" fill="#800000">
<text x="16.2" y="33.9">LDATA[31:0]</text>
<text x="199" y="33">VDD3.3V</text>
<text x="35.2" y="40.3">LADDR2</text>
<text x="67.9" y="40.3">LDATA0</text>
<text x="107.8" y="40.3">LADDR2</text>
<text x="140.5" y="40.3">LDATA16</text>
<text x="35.2" y="42.1">LADDR3</text>
<text x="35.2" y="43.9">LADDR4</text>
<text x="35.2" y="45.7">LADDR5</text>
<text x="35.2" y="47.5">LADDR6</text>
<text x="67.9" y="42.1">LDATA1</text>
<text x="67.9" y="43.9">LDATA2</text>
<text x="67.9" y="45.7">LDATA3</text>
<text x="67.9" y="47.5">LDATA4</text>
<text x="107.8" y="42.1">LADDR3</text>
<text x="107.8" y="43.9">LADDR4</text>
<text x="107.8" y="45.7">LADDR5</text>
<text x="107.8" y="47.5">LADDR6</text>
<text x="140.5" y="42.1">LDATA17</text>
<text x="140.5" y="43.9">LDATA18</text>
<text x="140.5" y="45.7">LDATA19</text>
<text x="140.5" y="47.5">LDATA20</text>
<text x="35.2" y="49.3">LADDR7</text>
<text x="35.2" y="51.1">LADDR8</text>
<text x="35.2" y="53">LADDR9</text>
<text x="107.8" y="49.3">LADDR7</text>
<text x="107.8" y="51.1">LADDR8</text>
<text x="107.8" y="53">LADDR9</text>
<text x="184.4" y="52">RnB</text>
<text x="184.4" y="53.8">CLE</text>
<text x="195" y="51.1">RnB</text>
<text x="195" y="53">CLE</text>
<text x="242.5" y="49.3">VDD3.3V</text>
<text x="255.3" y="49.3">VDD3.3V</text>
<text x="35.2" y="54.8">LADDR10</text>
<text x="35.2" y="56.6">LADDR11</text>
<text x="35.2" y="58.4">LADDR12</text>
<text x="107.8" y="54.8">LADDR10</text>
<text x="107.8" y="56.6">LADDR11</text>
<text x="107.8" y="58.4">LADDR12</text>
<text x="183.9" y="59.3">nFWE</text>
<text x="184.1" y="55.7">nFCE</text>
<text x="184.4" y="57.5">ALE</text>
<text x="195" y="54.8">nFCE</text>
<text x="195" y="56.6">ALE</text>
<text x="195" y="58.4">nFWE</text>
<text x="35.2" y="60.2">LADDR13</text>
<text x="35.2" y="62">LADDR14</text>
<text x="35.2" y="65.7">LADDR24</text>
<text x="107.8" y="60.2">LADDR13</text>
<text x="107.8" y="62">LADDR14</text>
<text x="107.8" y="65.7">LADDR24</text>
<text x="184.1" y="61.1">nFRE</text>
<text x="186.3" y="64.7">VDD3.3V</text>
<text x="195" y="60.2">nFRE</text>
<text x="244.2" y="63.8">GND</text>
<text x="256.9" y="63.8">GND</text>
<text x="35.2" y="67.4">LADDR25</text>
<text x="35.2" y="71.1">LnWBE0</text>
<text x="69.7" y="71.1">LnGCS6</text>
<text x="107.8" y="67.4">LADDR25</text>
<text x="107.8" y="71.1">LnWBE2</text>
<text x="142.3" y="71.1">LnGCS6</text>
<text x="237.1" y="68.4">VDD3.3V</text>
<text x="21.4" y="72">LnWBE0</text>
<text x="21.4" y="73.8">LnWBE1</text>
<text x="21.8" y="77.4">LSCKE</text>
<text x="35.2" y="76.5">LSCKE</text>
<text x="35.2" y="72.9">LnWBE1</text>
<text x="69.7" y="76.5">LnWE</text>
<text x="69.7" y="74.7">LnSCAS</text>
<text x="69.7" y="72.9">LnSRAS</text>
<text x="81.5" y="72">LnGCS6</text>
<text x="81.5" y="73.8">LnSRAS</text>
<text x="81.5" y="75.6">LnSCAS</text>
<text x="82.3" y="77.4">LnWE</text>
<text x="94" y="72">LnWBE2</text>
<text x="94" y="73.8">LnWBE3</text>
<text x="107.8" y="76.5">LSCKE</text>
<text x="107.8" y="72.9">LnWBE3</text>
<text x="142.3" y="72.9">LnSRAS</text>
<text x="142.3" y="74.7">LnSCAS</text>
<text x="142.3" y="76.5">LnWE</text>
<text x="21.4" y="79.2">LSCLK0</text>
<text x="35.2" y="78.4">LSCLK0</text>
<text x="94" y="79.2">LSCLK1</text>
<text x="107.8" y="78.4">LSCLK1</text>
<text x="188.1" y="89.2">VDD3.3V</text>
<text x="213.5" y="89.2">VDD3.3V</text>
<text x="240.7" y="89.2">VDD3.3V</text>
<text x="266.1" y="89.2">VDD3.3V</text>
<text x="70.1" y="92.8">VDD3.3V</text>
<text x="142.7" y="92.8">VDD3.3V</text>
<text x="40.9" y="100.1">GND</text>
<text x="113.5" y="100.1">GND</text>
<text x="14.4" y="106.5">LADDR[26:0]</text>
<text x="172.8" y="106.5">NCON</text>
<text x="182.3" y="105.5">NCON</text>
<text x="197.9" y="106.5">EINT21</text>
<text x="207.7" y="105.5">EINT21</text>
<text x="225.1" y="106.5">EINT22</text>
<text x="234.9" y="105.5">EINT22</text>
<text x="250.5" y="106.5">EINT23</text>
<text x="260.4" y="105.5">EINT23</text>
<text x="19.3" y="120.1">VDD3.3V</text>
<text x="106.4" y="124.6">VDD3.3V</text>
<text x="120.6" y="123.7">VDD3.3V</text>
<text x="189.7" y="123.7">GND</text>
<text x="215.1" y="123.7">GND</text>
<text x="242.4" y="123.7">GND</text>
<text x="267.8" y="123.7">GND</text>
<text x="108" y="130">GND</text>
<text x="124.2" y="129.1">GND</text>
<text x="20.9" y="134.6">GND</text>
<text x="62.4" y="143.6">LADDR1</text>
<text x="62.4" y="145.5">LADDR2</text>
<text x="62.4" y="147.2">LADDR3</text>
<text x="62.4" y="149.1">LADDR4</text>
<text x="62.4" y="150.9">LADDR5</text>
<text x="62.4" y="152.7">LADDR6</text>
<text x="62.4" y="154.5">LADDR7</text>
<text x="62.4" y="156.3">LADDR8</text>
<text x="62.4" y="158.2">LADDR9</text>
<text x="62.4" y="159.9">LADDR10</text>
<text x="62.4" y="161.8">LADDR11</text>
<text x="62.4" y="163.6">LADDR12</text>
<text x="62.4" y="165.4">LADDR13</text>
<text x="62.4" y="167.2">LADDR14</text>
<text x="62.4" y="169">LADDR15</text>
<text x="62.4" y="170.8">LADDR16</text>
<text x="62.4" y="172.6">LADDR17</text>
<text x="62.4" y="174.5">LADDR18</text>
<text x="62.4" y="176.3">LADDR19</text>
<text x="62.4" y="178.1">LADDR20</text>
<text x="64.3" y="183.5">nRESET 12</text>
<text x="93.7" y="182.6">VDD3.3V</text>
<text x="93.7" y="189.9">VDD3.3V</text>
</g>
<g font-size="1.6" fill="#000080">
<text x="47.8" y="38.3">U3</text>
<text x="120.4" y="38.3">U4</text>
<text x="202.8" y="40.3">R8</text>
<text x="206.4" y="40.3">R9</text>
<text x="202.8" y="42.1">10K 10K</text>
<text x="213.1" y="49.3">U5</text>
<text x="216.8" y="49.3">K9F2G08U0C</text>
<text x="247.4" y="56.6">C11</text>
<text x="247.4" y="58.2">100nF</text>
<text x="260.1" y="56.6">C12</text>
<text x="260.1" y="58.2">100nF</text>
<text x="271.1" y="56.6">C13</text>
<text x="271.1" y="58.2">100nF</text>
<text x="202.2" y="63.3">R10</text>
<text x="202.2" y="66.2">10K</text>
<text x="47.8" y="100.3">EM63A165TS-6G</text>
<text x="120.4" y="100.3">EM63A165TS-6G</text>
<text x="191.9" y="96.5">R11</text>
<text x="191.9" y="98.3">10K</text>
<text x="217.3" y="96.5">R12</text>
<text x="217.3" y="98.3">10K</text>
<text x="244.6" y="96.5">R13</text>
<text x="244.6" y="98.3">10K</text>
<text x="270" y="96.5">R14</text>
<text x="270" y="98.3">10K(NC)</text>
<text x="191.9" y="112.8">R15</text>
<text x="217.3" y="112.8">R16</text>
<text x="244.6" y="112.8">R17</text>
<text x="270" y="112.8">R18</text>
<text x="191.9" y="114.6">10K(NC)</text>
<text x="217.3" y="114.6">10K(NC)</text>
<text x="244.6" y="114.6">10K(NC)</text>
<text x="270" y="114.6">10K</text>
<text x="26" y="127.3">C14</text>
<text x="26" y="128.9">100nF</text>
<text x="36.9" y="127.3">C15</text>
<text x="36.9" y="128.9">100nF</text>
<text x="47.8" y="127.3">C16</text>
<text x="47.8" y="128.9">100nF</text>
<text x="58.6" y="127.3">C17</text>
<text x="58.6" y="128.9">100nF</text>
<text x="69.6" y="127.3">C18</text>
<text x="69.6" y="128.9">100nF</text>
<text x="80.4" y="127.3">C19</text>
<text x="80.4" y="128.9">100nF</text>
<text x="91.3" y="127.3">C20</text>
<text x="91.3" y="128.9">100nF</text>
<text x="75.1" y="141.8">MX29LV160DBTI</text>
<text x="78.8" y="140">U14</text>
</g>
</svg>
